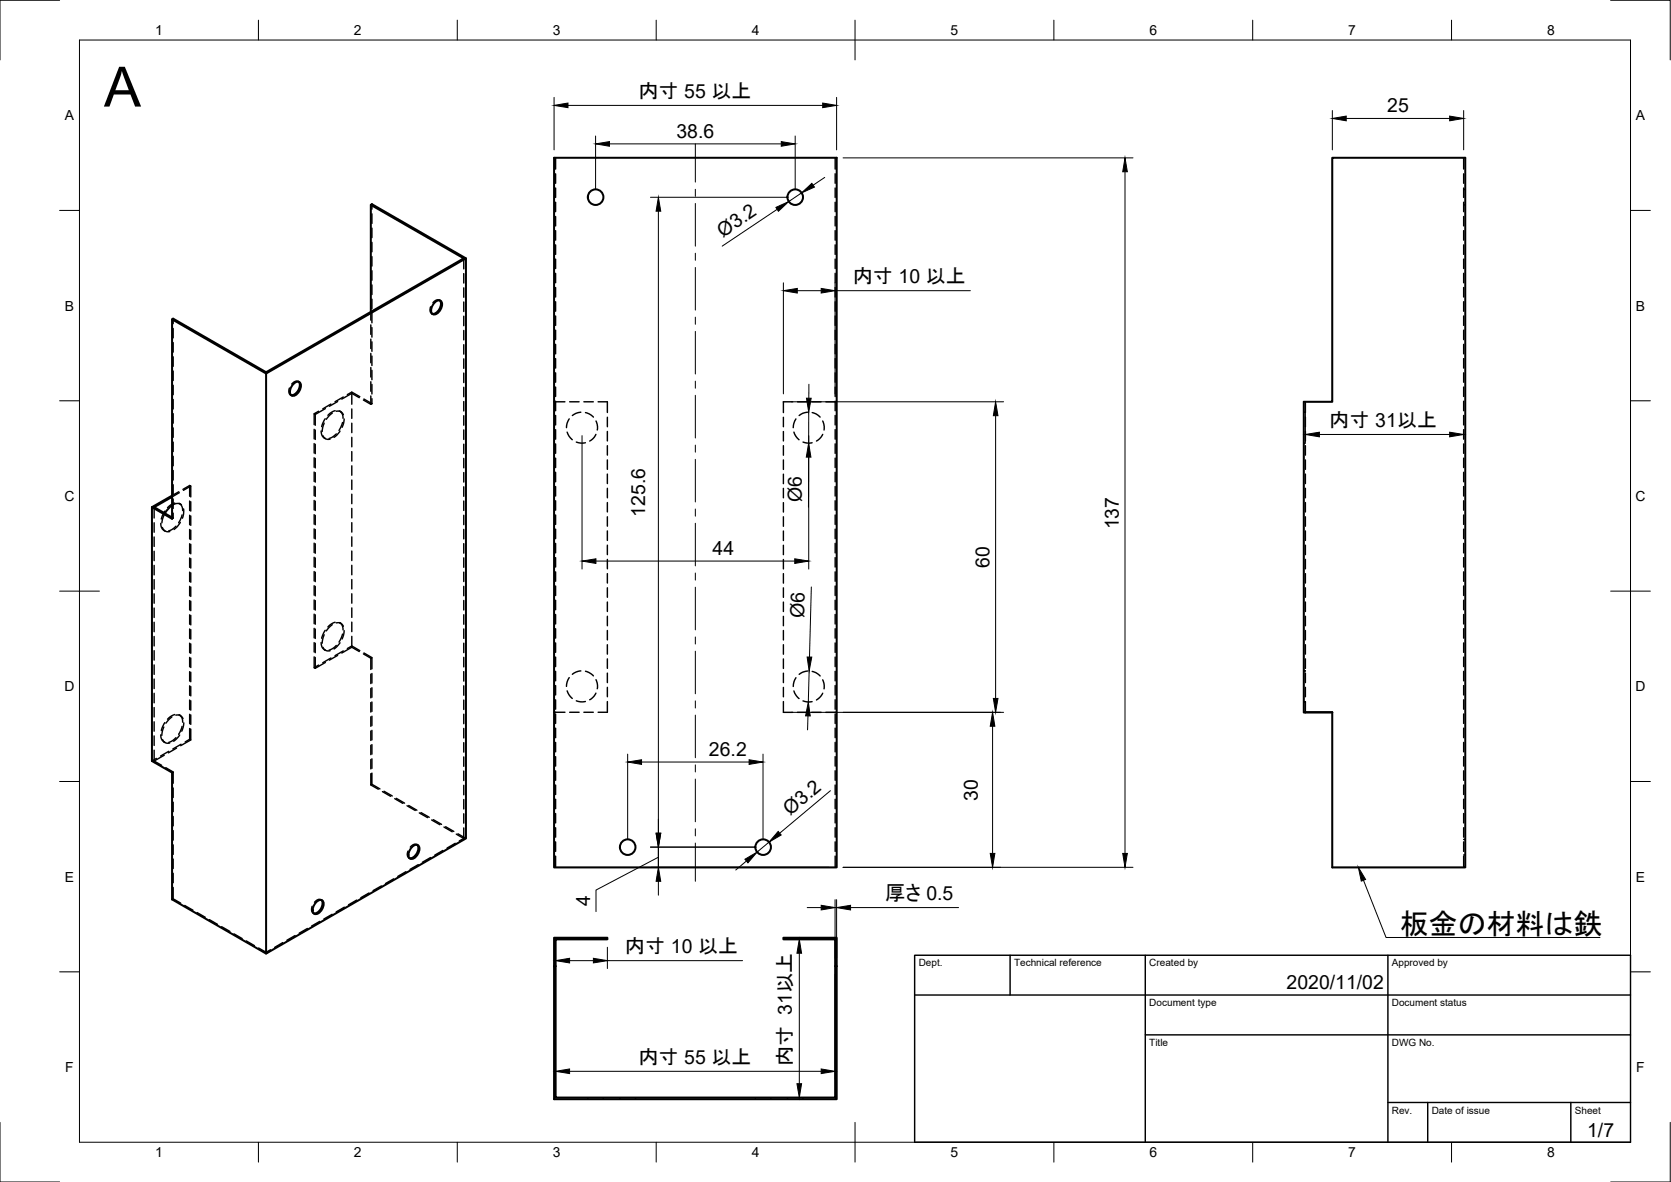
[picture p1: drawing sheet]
<svg xmlns="http://www.w3.org/2000/svg" width="420mm" height="297mm" viewBox="0 0 420 297" stroke-linecap="round" stroke-linejoin="round" font-family="sans-serif">
<g fill="none" stroke="#000" stroke-width=".51">
<path d="M139.3 39.7h71.1v178.3h-71.1zM335 39.7h33.4v178.3h-33.4v-39h-7.2v-78h7.2zM93.2 51.5l23.4 13.4-49.7 28.6-23.4-13.4-.2 .1v50.2l-5.1-2.9M93.2 78.4v-26.9l.3-.2 23.7 13.6-50.3 29M109.4 75.9a.99 .99 0 0 1 1.4-.3 .99 .99 0 0 1 .3 1.3l-.6 1.3a1.12 1.12 0 0 1-.9 .8 1.12 1.12 0 0 1-1.1-.5l.1-1.4zM110.6 75.5a2.42 2.42 0 0 1-1.9 3.4M117.2 64.9v145.8l-50.3 28.9v-145.7M43.3 80.2l23.6 13.7M73.9 96.4a.99 .99 0 0 1 1.4-.4 .99 .99 0 0 1 .3 1.4l-.6 1.3a1.12 1.12 0 0 1-.9 .8 1.12 1.12 0 0 1-1.1-.5l.1-1.4zM75.1 95.9a2.42 2.42 0 0 1-1.9 3.4M38.2 127.5v63.7l5.1 2.9v31.9l23.6 13.6M43.3 124.9l-4.5 2.6 4.5 2.6"/>
<path d="M43.3 124.6l-5.1 2.9M43.3 127l-.8 .6-1 1.4M327.8 179h.4M328.2 179h.1M328.2 179h6.8M103.7 212.7a.99 .99 0 0 1 1.4-.3 .99 .99 0 0 1 .3 1.3l-.6 1.4a1.12 1.12 0 0 1-.9 .7 1.12 1.12 0 0 1-1.1-.5l.1-1.3zM104.9 212.3a2.42 2.42 0 0 1-1.9 3.4M79.6 226.6a.99 .99 0 0 1 1.4-.3 .99 .99 0 0 1 .3 1.3l-.6 1.3a1.12 1.12 0 0 1-.9 .8 1.12 1.12 0 0 1-1.1-.5l.1-1.4zM80.8 226.2a2.42 2.42 0 0 1-1.9 3.3M139.3 242.8v33.4h71.1v-33.4M139.3 242.8v-7.1h13.4v.4h-13v6.7M139.3 242.8h.4"/>
<path d="M139.7 242.8v33h70.3v-33M210 242.8v-6.7h-13v-.4h13.4v7.1M210 242.8h.4"/>
<circle cx="149.8" cy="49.5" r="1.96"/>
<circle cx="200" cy="49.5" r="1.96"/>
<circle cx="157.8" cy="212.9" r="1.96"/>
<circle cx="191.9" cy="212.9" r="1.96"/>
</g>
<g fill="none" stroke="#000" stroke-width=".36">
<path d="M139.7 39.7v2.8M210 39.7v2.8M368 39.7v2.8M93.5 51.3v1.3M93.5 53.7v2.4M93.5 57.3v2.4M139.7 43.7v2.4M139.7 47.3v2.3M139.7 50.8v2.4M139.7 54.4v2.4M139.7 58v2.4M210 43.7v2.4"/>
<path d="M210 47.3v2.3M210 50.8v2.4M210 54.4v2.4M210 58v2.4M368 43.7v2.4M368 47.3v2.3M368 50.8v2.4M368 54.4v2.4M368 58v2.4M368 51.5h.4M368 47.6h.4M93.2 78.4v2.1"/>
<path d="M93.5 60.9v2.4M93.5 64.5v2.4M93.5 68v2.4M93.5 71.6v2.4M93.5 75.2v2.4M93.5 78.8v2.3M108.3 77.1a1.27 1.27 0 0 0 .4 1.8M108.5 78.8l.3 .2M110.5 75.4l.2 .2M110.6 75.5a1.31 1.31 0 0 0-1.7 .6M116.6 64.9v2.7M116.6 68.8v2.3"/>
<path d="M116.6 72.3v2.4M116.6 75.9v2.4M116.6 79.5v2.4M139.7 61.5v2.4M139.7 65.1v2.4M139.7 68.7v2.4M139.7 72.2v2.4M139.7 75.8v2.4M139.7 79.4v2.4M210 61.5v2.4M210 65.1v2.4M210 68.7v2.4"/>
<path d="M210 72.2v2.4M210 75.8v2.4M210 79.4v2.4M368 61.5v2.4M368 65.1v2.4M368 68.7v2.4M368 72.2v2.4M368 75.8v2.4M368 79.4v2.4M43.5 80.1v1.2M43.5 82.5v2.4M43.5 86.1v2.4"/>
<path d="M43.5 89.7v2.4M43.5 93.2v2.4M43.5 96.8v2.4M66.9 93.5v.4M72.8 97.5a1.32 1.32 0 0 0 .4 1.8M73 99.2l.3 .2M75 95.8l.2 .2M75.1 96a1.31 1.31 0 0 0-1.7 .5M86.3 99.8l-2.1 1.2M87.3 99.2l1.2-.7 2 1.2M88.5 98.5v3.1M90.3 99.9l-1.8-1-2.6 1.4"/>
<path d="M93.2 99.5v2.1l.3-.2M93.2 81.6v2.4M93.2 85.2v2.4M93.2 88.8v2.4M93.2 92.4v2.3M93.2 95.9v2.4M93.5 82.3v2.4M93.5 85.9v2.4M93.5 89.5v2.3M93.5 93.1v2.3M93.5 96.6v2.4M116.6 83v2.4"/>
<path d="M116.6 86.6v2.4M116.6 90.2v2.4M116.6 93.8v2.3M116.6 97.3v2.4M139.7 83v2.4M139.7 86.5v2.4M139.7 90.1v2.4M139.7 93.7v2.4M139.7 97.3v2.3M210 83v2.4M210 86.5v2.4M210 90.1v2.4"/>
<path d="M210 93.7v2.4M210 97.3v2.3M368 83v2.4M368 86.5v2.4M368 90.1v2.4M368 93.7v2.4M368 97.3v2.3M43.5 100.4v2.4M43.5 104v2.3M43.5 107.5v2.4M43.5 111.1v2.4M43.5 114.7v2.4"/>
<path d="M43.5 118.2v2.4M79 104v2.7M79 107.9v2.4M79 111.5v2.4M79 115v2.4M79 118.6v2.4M79.3 104.1v2.8M79.3 108.1v2.3M79.3 111.6v2.4M79.3 115.2v2.4M79.3 118.8v2.4M80.1 103.3l-1.1 .7 .3 .1"/>
<path d="M80.8 108.3l.1 1 .8 .8M81.2 109.5l.8 .8 1 .1M81.5 106.3l-.5 2.1M81.6 110.1l.2 .1M81.8 105.2l-.9 2M81.8 102.7l-2.5 1.4M83.2 101.5l-2 1.3M83.5 103.8l-1.5 1.6M84.3 103.2l-.9 .4-1 .8M84.5 103.4l1.2 .1 .6 .7M84.6 109l-.8 .7-1.1 .5M84.9 100.9l-2.1 1.2"/>
<path d="M85.3 103.3l.7 .6 .3 1.2M85.4 103.3l.3 .2M85.5 108.3l-1.5 1.6M86.1 106.2l-.9 2M86.5 105.3l-.5 2.1M88.5 102.8v2.3M88.5 106.3v2.4M88.5 109.9v2.4M88.5 113.5v2.4M88.5 117.1v2.3M91.4 100.5l1.8 1.1M91.5 100.3l2 1.1"/>
<path d="M93.5 100.2v1.2M116.6 100.9v2.4M116.6 104.5v2.4M116.6 108v2.4M116.6 111.6v2.4M116.6 115.2v2.4M116.6 118.8v2.3M139.3 101h2.7M139.7 100.8v2.4M139.7 104.4v2.4M139.7 108v2.4M139.7 111.6v2.3"/>
<path d="M139.7 115.1v2.4M139.7 118.7v2.4M142.6 108.6l.5 1 .8 .9M143.1 105.3l-.5 1-.2 1.2M143.2 101h2.4M144.9 111.1l1 .2h1.3M146 103.6l-1.2 .3-.9 .5M146.8 101h2.4M147.2 103.7l.9 .3 1.1 .8M149.8 109.2l-.7 1.1-.8 .5M149.9 105.8l.3 1.4v.9M150.4 101h2.3v2.7"/>
<path d="M152.7 104.8v2.4M152.7 108.4v2.4M152.7 112v2.4M152.7 115.6v2.3M152.7 119.1v2.4M197 104.9v2.3M197 108.4v2.4M197 112v2.4M197 115.6v2.4M197 119.2v2.3M199.3 101h-2.3v2.7M199.6 108.6l.5 1 .8 .9"/>
<path d="M200.1 105.3l-.5 1-.1 1.2M200.5 101h2.4M201.9 111.1l1 .2h1.3M203.1 103.6l-1.3 .3-.9 .5M204.1 101h2.4M204.2 103.7l.9 .3 1.1 .8M206.9 105.8l.3 1.4v.9M206.9 109.2l-.8 1.1-.8 .5M207.6 101h2.8M210 100.8v2.4M210 104.4v2.4M210 108v2.4"/>
<path d="M210 111.6v2.3M210 115.1v2.4M210 118.7v2.4M327.8 103.6h.4M327.8 111.4h.4M328.2 101v2.7M328.2 104.8v2.4M328.2 108.4v2.4M328.2 112v2.4M328.2 115.6v2.3M328.2 119.1v2.4M368 100.8v2.4"/>
<path d="M368 104.4v2.4M368 108v2.4M368 111.6v2.3M368 115.1v2.4M368 118.7v2.4M38.8 127.5v2.7M38.8 131.4v2.4M38.8 134.9v2.4M38.8 138.5v2.4M40.4 131.5l.4 1.4 .6 .5M40.8 132.6a1.45 1.45 0 0 0 1.9 1M41.2 133.3l.3 .2"/>
<path d="M41.4 128.4l-.8 2M41.5 129l-.5 1-.3 1.4M43.3 130.1l.2 .1M43.5 130.2l-.2 .2M43.5 121.8v2.4M43.5 125.4v2.4M43.5 129v1.2M43.9 126.4l-.8 .4-1 .8M44.2 132.2l-.7 .7-1.1 .5M45 123.6l-1.7 1M45 126.5l.7 .6 .2 1.2M45.1 123.8l-1.8 1.1"/>
<path d="M45.1 126.5l.3 .2M45.3 131.3l-.7 1-.8 .8M45.6 126.9l-.5-.3-.7-.1-1.1 .5M45.8 129.4l-.9 2M46.1 127.9l.1 .9-.3 1.4M47.7 122l.3 .2-1.9 1M47.7 122l-1.7 1M47.7 122v2.7M47.7 125.9v2.4M47.7 129.5v2.4M47.7 133.1v2.4M47.7 136.6v2.4"/>
<path d="M48 122.2v2.7M48 126.1v2.3M48 129.7v2.3M48 133.2v2.4M48 136.8v2.4M79 122.2v2.4M79 125.8v2.4M79 129.3v2.4M79 132.9v2.4M79 136.5v2.4M79.3 122.4v2.3M79.3 125.9v2.4"/>
<path d="M79.3 129.5v2.4M79.3 133.1v2.4M79.3 136.6v2.4M88.5 120.6v2.4M88.5 124.2v2.4M88.5 127.8v2.4M88.5 131.3v2.4M88.5 134.9v2.4M88.5 138.5v2.4M116.6 122.3v2.4M116.6 125.9v2.4M116.6 129.5v2.4"/>
<path d="M116.6 133v2.4M116.6 136.6v2.4M139.7 122.3v2.4M139.7 125.8v2.4M139.7 129.4v2.4M139.7 133v2.4M139.7 136.6v2.3M152.7 122.7v2.4M152.7 126.3v2.4M152.7 129.9v2.3M152.7 133.4v2.4M152.7 137v2.4"/>
<path d="M197 122.7v2.4M197 126.3v2.4M197 129.9v2.4M197 133.4v2.4M197 137v2.4M210 122.3v2.4M210 125.8v2.4M210 129.4v2.4M210 133v2.4M210 136.6v2.3M328.2 122.7v2.4M328.2 126.3v2.4"/>
<path d="M328.2 129.9v2.3M328.2 133.4v2.4M328.2 137v2.4M368 122.3v2.4M368 125.8v2.4M368 129.4v2.4M368 133v2.4M368 136.6v2.3M38.8 142.1v2.4M38.8 145.7v2.3M38.8 149.2v2.4M38.8 152.8v2.4"/>
<path d="M38.8 156.4v2.4M38.8 159.9v2.4M47.7 140.2v2.4M47.7 143.8v2.4M47.7 147.3v2.4M47.7 150.9v2.4M47.7 154.5v2.4M47.7 158.1v2.4M48 140.4v2.4M48 143.9v2.4M48 147.5v2.4M48 151.1v2.4"/>
<path d="M48 154.7v2.3M48 158.2v2.4M79 140v2.4M79 143.6v2.4M79 147.2v2.4M79 150.8v2.3M79 154.3v2.4M79 157.9v2.4M79.3 140.2v2.4M79.3 143.8v2.4M79.3 147.3v2.4M79.3 150.9v2.4"/>
<path d="M79.3 154.5v2.4M79.3 158.1v2.4M81.5 159.5l-.5 2.1M81.8 158.4l-.9 2M83.5 157l-1.5 1.5M84.3 156.4l-.9 .3-1 .9M84.5 156.5l1.2 .1 .6 .8M85.3 156.4l.7 .7 .3 1.2M85.4 156.5l.3 .2M86.1 159.3l-.9 2M86.5 158.5l-.5 2.1M88.5 142.1v2.3"/>
<path d="M88.5 145.6v2.4M88.5 149.2v2.4M88.5 152.8v2.4M88.5 156.3v2.4M88.5 159.9v2.8M116.6 140.2v2.4M116.6 143.8v2.3M116.6 147.3v2.4M116.6 150.9v2.4M116.6 154.5v2.4M116.6 158.1v2.3M139.7 140.1v2.4"/>
<path d="M139.7 143.7v2.4M139.7 147.3v2.4M139.7 150.8v2.4M139.7 154.4v2.4M139.7 158v2.4M152.7 140.6v2.3M152.7 144.2v2.3M152.7 147.7v2.4M152.7 151.3v2.4M152.7 154.9v2.4M152.7 158.4v2.4M197 140.6v2.4"/>
<path d="M197 144.2v2.3M197 147.7v2.4M197 151.3v2.4M197 154.9v2.4M197 158.4v2.4M210 140.1v2.4M210 143.7v2.4M210 147.3v2.4M210 150.8v2.4M210 154.4v2.4M210 158v2.4M328.2 140.6v2.3"/>
<path d="M328.2 144.2v2.3M328.2 147.7v2.4M328.2 151.3v2.4M328.2 154.9v2.4M328.2 158.4v2.4M368 140.1v2.4M368 143.7v2.4M368 147.3v2.4M368 150.8v2.4M368 154.4v2.4M368 158v2.4M38.8 163.5v2.4"/>
<path d="M38.8 167.1v2.4M38.8 170.7v2.3M38.8 174.2v2.4M38.8 177.8v2.4M43.9 179.6l-.8 .3-1 .8M44.2 179.7l1.2 .1 .6 .8M45 179.6l.7 .7 .2 1.2M45.1 179.7l.3 .1M47.7 161.6v2.4M47.7 165.2v2.4M47.7 168.8v2.4M47.7 172.3v2.4"/>
<path d="M47.7 175.9v2.4M47.7 179.5v2.4M48 161.8v2.4M48 165.4v2.4M48 168.9v2.4M48 172.5v2.4M48 176.1v2.4M48 179.6v2.4M79 165.1v2.7l.3 .1M79 161.5v2.4M79.3 161.6v2.4M79.3 165.2v2.7"/>
<path d="M80.1 167.1l-1.1 .7M80.8 161.5l.1 1 .8 .8M81.2 162.7l.8 .8h1M81.6 163.3l.2 .1M81.8 166.5l-2.5 1.4M83.2 165.4l-2 1.1M84.6 162.2l-.8 .7-1.1 .5M84.9 164.7l-2.1 1.2M85.5 161.5l-1.5 1.6M86.3 163.6l-2.1 1.2M87.3 163l1.2-.7 2 1.2M88.5 162.7l-2.6 1.4"/>
<path d="M88.5 162.7l1.8 1M91.4 164.3l1.8 1.1M91.5 164.1l2 1.2M93.2 165.4l.3-.1v2.8M93.2 165.4v2.8M93.2 169.4v2.4M93.2 173v2.4M93.2 176.6v2.4M93.5 169.3v2.3M93.5 172.8v2.4M93.5 176.4v2.4M93.5 180v2.4"/>
<path d="M116.6 161.6v2.4M116.6 165.2v2.4M116.6 168.8v2.4M116.6 172.3v2.4M116.6 175.9v2.4M116.6 179.5v2.4M139.3 179h2.7M139.7 161.6v2.3M139.7 165.1v2.4M139.7 168.7v2.4M139.7 172.3v2.4M139.7 175.9v2.3"/>
<path d="M139.7 179.4v2.4M142.6 173.6l.5 1 .8 .9M143.1 170.3l-.5 1.1-.2 1.1M143.2 179h2.4M144.9 176.1l1 .3 1.3-.1M146 168.6l-1.2 .3-.9 .5M146.8 179h2.4M147.2 168.7l.9 .3 1.1 .8M149.8 174.2l-.7 1.1-.8 .6M149.9 170.8l.3 1.4v.9M152.7 176.3v2.7h-2.3M152.7 162v2.4"/>
<path d="M152.7 165.6v2.4M152.7 169.1v2.4M152.7 172.7v2.4M197 176.3v2.7h2.3M197 162v2.4M197 165.6v2.4M197 169.2v2.3M197 172.7v2.4M199.6 173.6l.5 1.1 .8 .8M200.1 170.3l-.5 1.1-.1 1.1M200.5 179h2.4M201.9 176.1l1 .3 1.3-.1"/>
<path d="M203.1 168.6l-1.3 .3-.9 .6M204.1 179h2.4M204.2 168.7l.9 .3 1.1 .9M206.9 170.8l.3 .9v1.4M206.9 174.2l-.8 1.1-.8 .6M207.6 179h2.8M210 161.6v2.3M210 165.1v2.4M210 168.7v2.4M210 172.3v2.4M210 175.9v2.3M210 179.4v2.4"/>
<path d="M327.8 168.6h.4M327.8 176.4h.4M328.2 162v2.4M328.2 165.6v2.4M328.2 169.1v2.4M328.2 172.7v2.4M328.2 176.3v2.7M368 161.6v2.3M368 165.1v2.4M368 168.7v2.4M368 172.3v2.4M368 175.9v2.3"/>
<path d="M368 179.4v2.4M38.8 181.4v2.4M38.8 184.9v2.4M38.8 188.5v2.7M38.8 191.2l1.8 1.1M39.3 190.6l-1.1 .6M40.4 184.7l.4 1.3 .6 .5M40.9 185.9l.8 .8h1M41.2 182.7l-.5 2.1M41.2 186.4l.3 .2M41.3 189.8l-2.5 1.4M41.4 181.6l-.8 2"/>
<path d="M41.7 192.9l1.8 1.1M42.4 188.8l-2 1.2M43.2 180.2l-1.5 1.5M43.3 194.1l.2-.1v2.8M43.5 198v2.4M44.2 185.4l-.7 .7-1.1 .5M44.4 188l-2.1 1.2M45.2 184.7l-1.5 1.6M45.5 187l-2 1.2M45.8 182.5l-.9 2M46.2 181.6l-.5 2.2M47.7 183.1v2.7l.3 .2v-2.8"/>
<path d="M47.7 185.8l-1.1 .6M48 186l-2.6 1.4M93.2 180.1v2.4M93.2 183.7v2.4M93.2 187.3v2.4M93.2 190.9v2.3M93.2 197.3l1.9 1M93.5 194.3v2.8l-.3 .2v-2.9M93.5 183.5v2.4M93.5 187.1v2.4M93.5 190.7v2.4M93.5 197.1l2 1.2"/>
<path d="M96.2 198.9l2 1.2M96.6 198.8l2 1.2M116.6 183.1v2.3M116.6 186.6v2.4M116.6 190.2v2.4M116.6 193.8v2.4M116.6 197.3v2.4M139.7 183v2.4M139.7 186.6v2.3M139.7 190.1v2.4M139.7 193.7v2.4M139.7 197.3v2.4"/>
<path d="M210 183v2.4M210 186.6v2.3M210 190.1v2.4M210 193.7v2.4M210 197.3v2.4M368 183v2.4M368 186.6v2.3M368 190.1v2.4M368 193.7v2.4M368 197.3v2.4M43.5 201.6v2.4M43.5 205.2v2.3"/>
<path d="M43.5 208.7v2.4M43.5 212.3v2.4M43.5 215.9v2.4M43.5 219.5v2.3M99.3 200.7l2 1.2M99.7 200.6l2 1.2M102.1 219.1l-2.1 1.1M102.3 202.5l2.1 1.2M102.6 213.9a1.27 1.27 0 0 0 .4 1.8M102.8 202.4l2 1.2M102.8 215.6l.3 .2M104.8 212.2l.3 .2"/>
<path d="M104.9 212.3a1.3 1.3 0 0 0-1.7 .6M105.2 217.3l-2.1 1.2M105.4 204.3l2.1 1.2M105.9 204.2l2 1.2M108.3 215.5l-2.1 1.2M108.5 206.1l2.1 1.1M108.9 206l2.1 1.2M111.4 213.7l-2.1 1.2M111.6 207.8l2.1 1.2M112.1 207.8l2 1.1M114.5 211.9l-2.1 1.2M114.7 209.6l1.9 1.1"/>
<path d="M115.1 209.5l2.1 1.2M116.6 208.1v2.6l-1.1 .6M116.6 200.9v2.4M116.6 204.5v2.4M139.7 200.9v2.3M139.7 204.4v2.4M139.7 208v2.4M139.7 211.6v2.4M139.7 215.1v2.9M210 200.9v2.3M210 204.4v2.4M210 208v2.4"/>
<path d="M210 211.6v2.4M210 215.1v2.9M368 200.9v2.3M368 204.4v2.4M368 208v2.4M368 211.6v2.4M368 215.1v2.9M368 214.8h.4M368 211h.4M43.5 223v2.9l-.2 .1M43.5 225.9l1.9 1.1M46.4 227.5l2.1 1.2"/>
<path d="M49.6 229.3l2 1.2M52.6 231.1l2.1 1.2M55.7 232.9l2.1 1.2M58.8 234.7l2.1 1.2M61.9 236.5l2.1 1.1M65 238.2l1.9 1.1 1.1-.6M71.1 236.9l-2.1 1.2M74.2 235.1l-2.1 1.2M77.3 233.3l-2.1 1.2M78.5 227.8a1.32 1.32 0 0 0 .4 1.7M78.7 229.5l.3 .1M80.4 231.5l-2.1 1.2"/>
<path d="M80.7 226.1l.3 .2M80.8 226.2a1.3 1.3 0 0 0-1.7 .5M83.5 229.8l-2.1 1.2M86.6 228l-2.1 1.2M89.7 226.2l-2.1 1.2M92.8 224.4l-2.1 1.2M95.9 222.6l-2.1 1.2M99 220.9l-2.1 1.1M142.4 235.7v.4M150.2 235.7v.4M199.5 235.7v.4M207.3 235.7v.4"/>
<path d="M230 240.1h180v46.9h-180zM230 250h180M254 240.1v9.9M288 240.1v46.9M349 240.1v46.9M147.8 275.8v.4M151.7 275.8v.4M155.9 275.8v.4M159.8 275.8v.4M189.9 275.8v.4M193.8 275.8v.4M198 275.8v.4"/>
<path d="M201.9 275.8v.4M288 260.1h122M349 277.1h61M359 277.1v9.9M395 277.1v9.9"/>
</g>
<g fill="none" stroke="#000" stroke-width=".25">
<path d="M15 .1h-15v15M20 10.1h390v276.9h-390zM65 5.1v5M115 5.1v5M165 5.1v5M215 5.1v10M265 5.1v5M315 5.1v5M365 5.1v5M405 .1h15v15M139.3 24.5v13.2M142.8 26.5h64.1"/>
<path d="M149.8 34.2v13.4M153.2 36.2h43.2M174.8 36.2v9.6M199.9 34.2v13.4M210.4 24.5v13.2M212 39.7h72.9M335 27.8v9.9M338.5 29.8h26M368 27.8v9.9M15 52.9h5M163.6 49.6h34.3M165.5 53.1v156.3"/>
<path d="M174.8 47.6v1.7M174.8 51.1v10.8M195.4 52.6l-13.8 9.3M201.5 48.5l-3.2 2.2M207.4 44.6l-2.9 1.9M282.9 43.2v171.3M410 52.9h5M174.8 63.6v1.8M174.8 67.2v10.7M174.8 79.7v1.8M197 71.1v27.9M200.5 73.1h6"/>
<path d="M210 71.1v27.9M210 73.1h34M174.8 83.3v10.7M174.8 95.8v1.8M174.8 99.3v10.8M203.4 96.6v3.5M15 100.7h5M146.3 109.5v33.5M174.8 111.9v1.7M174.8 115.4v10.7M199 101h53.3M203.3 114.9v12.6"/>
<path d="M203.3 103.6v39.4M250.3 104.5v71M328.2 103v8.2M331.7 109.2h32.8M410 100.7h5M174.8 127.9v1.8M174.8 131.5v10.7M15 148.6h10M149.8 141h50M174.8 144v1.8M174.8 147.6v10.7M204 147.5l-.5 17.6"/>
<path d="M405 148.6h10M174.8 160.1v1.7M174.8 163.6v10.8M174.8 176.1v1.8M174.8 179.7v10.7M199 179h53.3M203.2 179.9l-.1 3.5M203.5 168.6l-.3 7.8M15 196.4h5M157.8 189.5v21.4M161.3 191.5h27.1M174.8 192.2v1.8"/>
<path d="M174.8 195.8v10.7M191.9 189.5v21.4M208.8 198.7l-12.8 10.7M249.6 182.5v32M410 196.4h5M163.6 218h44.8M163.6 212.9h26.3M165.5 215.4l-15.6 8.3v5.4M165.5 212.9v5.1v-5.1M174.8 208.3v1.8M174.8 211.9v9.6M187.7 216.4l-2.7 2.2"/>
<path d="M193.4 211.6l-3 2.5M212 218h72.9M139.7 239.4v1.4M152.7 238v5.4M165.5 221.5v3.5M199 236.1h9M201 239.6v32.7M203 228.1h3.5M210 226.1v14.7M210 228.1h.4M210.4 226.1v14.7M213.9 228.1h27.1"/>
<path d="M342.8 221.2l5.7 14.4h53.8M15 244.2h5M139.7 244.8v26.4M143.2 241.4h6M152.7 241.4h34M210 244.8v26.4M410 244.2h5M143.2 269.2h63.3M199 275.8h9M0 282.1v14.9h15M65 287v5M115 287v5"/>
<path d="M165 287v5M215 282.1v9.9M265 287v5M315 287v5M365 287v5M420 282.1v14.9h-15"/>
</g>
<g fill="#000" stroke="#000" stroke-width=".25">
<path d="M139.3 26.5l3.5-.6v1.2zM149.8 36.2l3.4-.6v1.2zM196.4 35.6l3.5 .6-3.5 .6zM206.9 25.9l3.5 .6-3.5 .6zM335 29.8l3.5-.6v1.2zM364.5 29.2l3.5 .6-3.5 .6zM165.5 49.6l.6 3.5h-1.1zM195.1 52.1l3.2-1.4-2.6 2.4zM201.5 48.5l2.6-2.4 .7 .9zM282.9 39.7l.6 3.5h-1.2zM197 73.1l3.5-.6v1.1zM206.5 72.5l3.5 .6-3.5 .5z"/>
<path d="M203.3 111.4l.6 3.5h-1.2zM202.8 100.1h1.2l-.7 3.5zM250.3 101l.6 3.5h-1.1zM328.2 109.2l3.5-.6v1.2zM364.5 108.6l3.5 .6-3.5 .6zM146.3 141l3.5-.6v1.2zM199.8 140.4l3.5 .6-3.5 .6zM203.2 176.4l.5 3.5h-1.1zM202.9 165.1h1.2l-.6 3.5zM249.8 175.5h1.1l-.6 3.5zM157.8 191.5l3.5-.6v1.2zM188.4 190.9l3.5 .6-3.5 .6z"/>
<path d="M249.6 179l.5 3.5h-1.1zM165 209.4h1.1l-.6 3.5zM187.3 215.9l3.1-1.8-2.3 2.7zM195.7 208.9l.7 .9-3 1.8zM249 214.5h1.1l-.5 3.5zM282.3 214.5h1.2l-.6 3.5zM165.5 218l.6 3.5h-1.1zM201 236.1l.5 3.5h-1.1zM206.5 227.5l3.5 .6-3.5 .6zM210.4 228.1l3.5-.6v1.2zM341.5 218l1.9 3-1.1 .4zM139.7 241.4l3.5-.6v1.2z"/>
<path d="M149.2 240.8l3.5 .6-3.5 .6zM139.7 269.2l3.5-.6v1.2zM200.4 272.3h1.1l-.5 3.5zM206.5 268.6l3.5 .6-3.5 .6z"/>
</g>
<text font-size="14" x="26.1" y="26.8">A</text>
<text font-size="7.3" x="352" y="234.6">板金の材料は鉄</text>
<g font-size="5.1">
<text x="160.5" y="24.6">内寸 55 以上</text>
<text x="214.4" y="71.2">内寸 10 以上</text>
<text x="334.2" y="107.3">内寸 31以上</text>
<text x="222.6" y="226.2">厚さ 0.5</text>
<text x="157.1" y="239.5">内寸 10 以上</text>
<text x="160.5" y="267.3">内寸 55 以上</text>
<text x="199.1" y="268" transform="rotate(-90 199.1 268)">内寸 31以上</text>
</g>
<g font-size="4.9">
<text x="348.8" y="28.2">25</text>
<text x="170.1" y="34.6">38.6</text>
<text x="181.8" y="59.8" transform="rotate(-34 181.8 59.8)">Ø3.2</text>
<text x="162.2" y="129.9" transform="rotate(-90 162.2 129.9)">125.6</text>
<text x="201.6" y="126.2" transform="rotate(-90 201.6 126.2)">Ø6</text>
<text x="281.3" y="133.1" transform="rotate(-90 281.3 133.1)">137</text>
<text x="179.2" y="139.5">44</text>
<text x="248.8" y="142.7" transform="rotate(-90 248.8 142.7)">60</text>
<text x="202.2" y="155.2" transform="rotate(-89 202.2 155.2)">Ø6</text>
<text x="178.3" y="190">26.2</text>
<text x="245.9" y="201.2" transform="rotate(-90 245.9 201.2)">30</text>
<text x="198.7" y="205" transform="rotate(-40 198.7 205)">Ø3.2</text>
<text x="148.4" y="227.7" transform="rotate(-90 148.4 227.7)">4</text>
<text x="323.5" y="248.5">2020/11/02</text>
<text x="399.1" y="285.7">1/7</text>
</g>
<g font-size="3.5">
<text x="39" y="8.8">1</text>
<text x="89" y="8.8">2</text>
<text x="139" y="8.8">3</text>
<text x="189" y="8.8">4</text>
<text x="239" y="8.8">5</text>
<text x="289" y="8.8">6</text>
<text x="339" y="8.8">7</text>
<text x="389" y="8.8">8</text>
<text x="16.3" y="30.2">A</text>
<text x="411.3" y="30.2">A</text>
<text x="16.3" y="78">B</text>
<text x="411.3" y="78">B</text>
<text x="16.2" y="125.9">C</text>
<text x="411.2" y="125.9">C</text>
<text x="16.2" y="173.7">D</text>
<text x="411.2" y="173.7">D</text>
<text x="16.3" y="221.6">E</text>
<text x="411.3" y="221.6">E</text>
<text x="16.4" y="269.4">F</text>
<text x="411.4" y="269.4">F</text>
<text x="39" y="290.8">1</text>
<text x="89" y="290.8">2</text>
<text x="139" y="290.8">3</text>
<text x="189" y="290.8">4</text>
<text x="239" y="290.8">5</text>
<text x="289" y="290.8">6</text>
<text x="339" y="290.8">7</text>
<text x="389" y="290.8">8</text>
</g>
<g font-size="2.5">
<text x="231" y="242.9">Dept.</text>
<text x="255" y="242.9">Technical reference</text>
<text x="289" y="242.9">Created by</text>
<text x="350" y="242.9">Approved by</text>
<text x="289" y="252.8">Document type</text>
<text x="350" y="252.8">Document status</text>
<text x="289" y="262.9">Title</text>
<text x="350" y="262.9">DWG No.</text>
<text x="350" y="279.9">Rev.</text>
<text x="360" y="279.9">Date of issue</text>
<text x="396" y="279.9">Sheet</text>
</g>
</svg>
